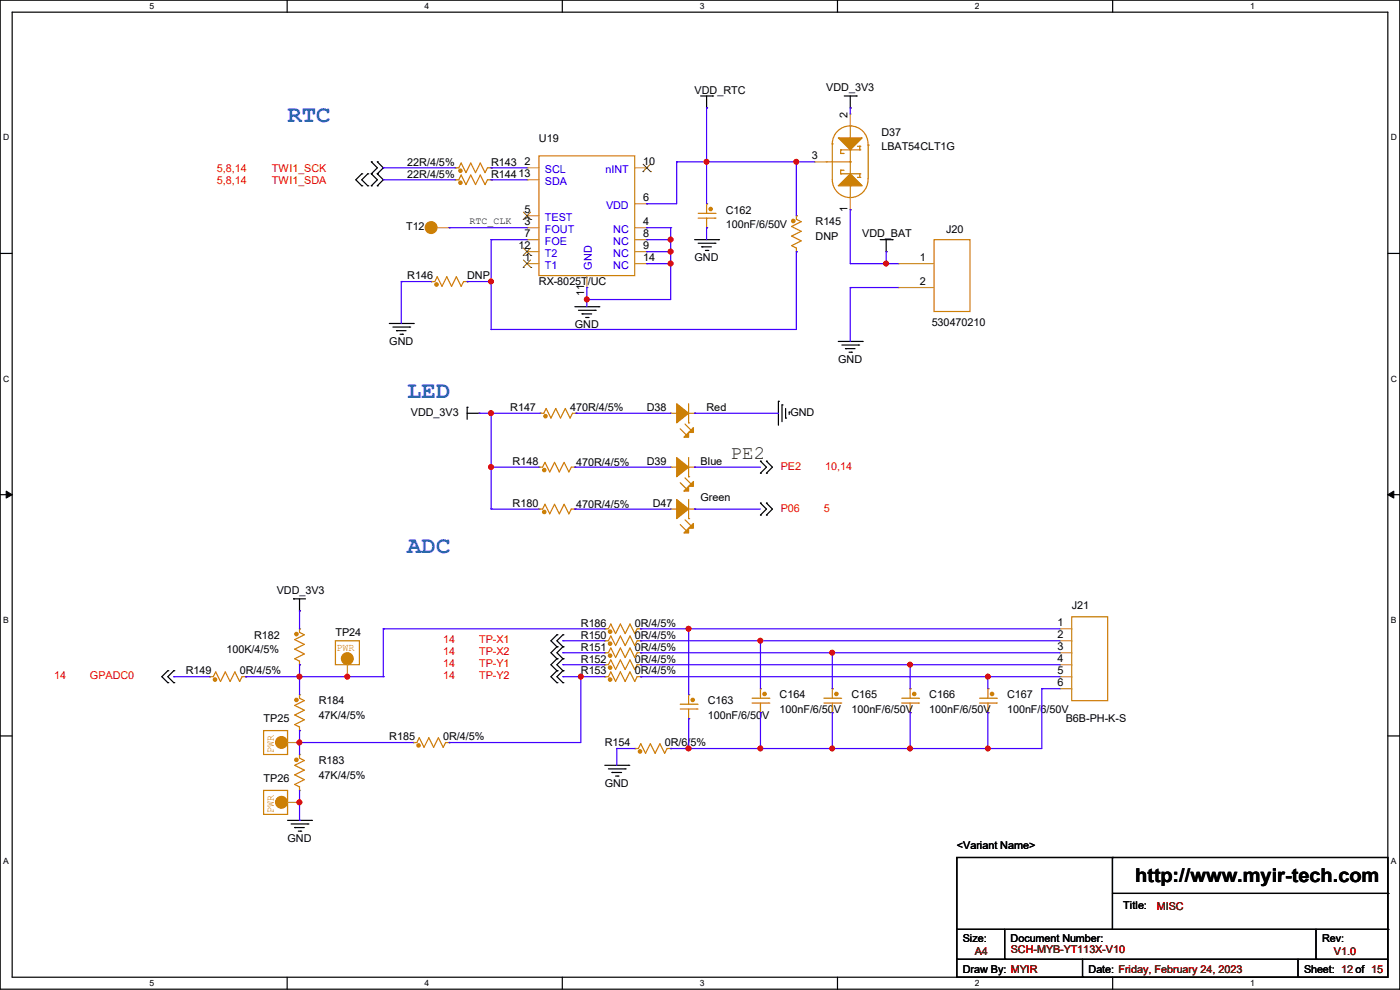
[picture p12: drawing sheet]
<svg xmlns="http://www.w3.org/2000/svg" width="297mm" height="210mm" viewBox="0 0 297 210" stroke-linecap="round" stroke-linejoin="round" font-family="sans-serif">
<path d="M0 0h297v209.8h-297zM2.6 2.6h291.8v204.7h-291.8z" fill="none" stroke="#000" stroke-width=".25"/>
<g fill="#fff">
<path d="M31.7 .3h1v2h-1z"/>
<path d="M31.7 207.6h1v1.9h-1z"/>
</g>
<path d="M60.9 0v2.6M60.9 207.3v2.5" fill="none" stroke="#000" stroke-width=".25"/>
<g fill="#fff">
<path d="M90.1 .3h1v2h-1z"/>
<path d="M90.1 207.6h1v1.9h-1z"/>
</g>
<path d="M119.3 0v2.6M119.3 207.3v2.5" fill="none" stroke="#000" stroke-width=".25"/>
<g fill="#fff">
<path d="M148.5 .3h.9v2h-.9z"/>
<path d="M148.5 207.6h.9v1.9h-.9z"/>
</g>
<path d="M177.7 0v2.6M177.7 207.3v2.5" fill="none" stroke="#000" stroke-width=".25"/>
<g fill="#fff">
<path d="M206.8 .3h1v2h-1z"/>
<path d="M206.8 207.6h1v1.9h-1z"/>
</g>
<path d="M236.1 0v2.6M236.1 207.3v2.5" fill="none" stroke="#000" stroke-width=".25"/>
<g fill="#fff">
<path d="M265.2 .3h1v2h-1z"/>
<path d="M265.2 207.6h1v1.9h-1z"/>
<path d="M.7 28.2h1.2v1.9h-1.2z"/>
<path d="M295.1 28.2h1.2v1.9h-1.2z"/>
<path d="M.7 79.3h1.2v2h-1.2z"/>
<path d="M295.1 79.3h1.2v2h-1.2z"/>
</g>
<path d="M0 53.8h2.6M294.4 53.8h2.6" fill="none" stroke="#000" stroke-width=".25"/>
<g fill="#fff">
<path d="M.7 130.5h1.2v2h-1.2z"/>
<path d="M295.1 130.5h1.1v2h-1.1z"/>
</g>
<path d="M0 104.9h2.6M294.4 104.9h2.6" fill="none" stroke="#000" stroke-width=".25"/>
<path d="M1.3 104.2l1.3 .7-1.3 .8zM294.4 104.9l1.3-.7v1.5z" fill="#000" stroke="#000" stroke-width=".21"/>
<g fill="#fff">
<path d="M.7 181.7h1.2v2h-1.2z"/>
<path d="M295.1 181.7h1.1v2h-1.1z"/>
</g>
<g fill="none" stroke="#000" stroke-width=".25">
<path d="M76.8 36.9h.1M76.8 39.4h.1M76.8 36.9l-1.3 1.2 1.3 1.3M78 39.4h.1M78 36.9h.1M78 36.9l-1.2 1.2 1.2 1.3M78.8 36.9h.1M78.8 34.3h.1M78.8 39.4h.1M78.8 34.3l1.3 1.3-1.3 1.3M78.8 36.9l1.3 1.2-1.3 1.3M80.1 34.3h.1"/>
<path d="M80.1 36.9h.1M80.1 39.4h.1M80.1 34.3l1.2 1.3-1.2 1.3M80.1 36.9l1.2 1.2-1.2 1.3M148.6 20.4h2.6M149.9 22.9h.1M149.9 20.4v2.5M151.2 20.4h.1M179.1 20.4h2.6M180.4 22.9h.1M180.4 20.4v2.5M181.7 20.4h.1"/>
<path d="M147.4 50.8h5M148.1 51.6h3.6M148.9 52.4h.1M148.9 52.4h2M149.6 53.1h.6M150.2 53.1h.1M151.7 51.6h.1M152.4 50.8h.1M186.7 50.8h2.6M188 53.4h.1M188 50.8v2.6M189.3 50.8h.1"/>
<path d="M82.6 68.6h5.1M83.4 69.4h3.5M84.1 70.1h.1M84.1 70.1h2M84.9 70.9h.5M85.4 70.9h.1M86.9 69.4h.1M87.7 68.6h.1M122 65.1h5M122.7 65.8h3.6M123.5 66.6h.1M123.5 66.6h2"/>
<path d="M124.2 67.4h.6M124.8 67.4h.1M126.3 65.8h.1M127 65.1h.1M177.8 72.4h5.1M178.6 73.2h3.6M179.4 74h.1M179.4 74h2M180.1 74.7h.5M180.6 74.7h.1M182.2 73.2h.1M182.9 72.4h.1"/>
<path d="M99.1 86.4h.1M99.1 87.7h2.5M99.1 86.4v2.5M101.6 87.7h.1M161.3 97.8h.1M161.3 97.8l1.3 1.3-1.3 1.3M162.6 97.8h.1M162.6 97.8l1.3 1.3-1.3 1.3M165.1 85.1h.1M165.1 85.1v5.1M165.9 85.9h.1M165.9 85.9v3.6"/>
<path d="M166.7 88.7h.1M166.7 86.7v2M167.4 87.4h.1M167.4 87.4v.5M161.3 100.4h.1M161.3 109.3h.1M161.3 106.7h.1M161.3 106.7l1.3 1.3-1.3 1.3M162.6 100.4h.1M162.6 109.3h.1M162.6 106.7h.1M162.6 106.7l1.3 1.3-1.3 1.3"/>
<path d="M62.3 127h.1M62.3 127h2.5M63.5 129.6h.1M63.5 127v2.6M118.2 134.7h.1M118.2 137.2h.1M118.2 139.7h.1M118.2 134.7l-1.3 1.2 1.3 1.3M118.2 137.2l-1.3 1.3 1.3 1.2M118.2 139.7l-1.3 1.3 1.3 1.3M119.4 134.7h.1M119.4 137.2h.1"/>
<path d="M119.4 139.7h.1M119.4 134.7l-1.2 1.2 1.2 1.3M119.4 137.2l-1.2 1.3 1.2 1.2M119.4 139.7l-1.2 1.3 1.2 1.3M0 156.1h2.6M35.6 144.8h.1M35.6 142.3h.1M35.6 142.3l-1.3 1.3 1.3 1.2M36.9 144.8h.1M36.9 142.3h.1M36.9 142.3l-1.3 1.3 1.3 1.2M118.2 142.3h.1"/>
<path d="M118.2 144.8h.1M118.2 142.3l-1.3 1.3 1.3 1.2M119.4 142.3h.1M119.4 144.8h.1M119.4 142.3l-1.2 1.3 1.2 1.2M294.4 156.1h2.6M61 174h5.1M61.8 174.8h3.5M62.5 175.6h.1M62.5 175.6h2.1M63.3 176.3h.5M63.8 176.3h.1"/>
<path d="M65.3 174.8h.1M66.1 174h.1M128.3 162.3h5.1M129.1 163.1h3.5M129.8 163.9h.1M129.8 163.9h2.1M130.6 164.6h.5M131.1 164.6h.1M132.6 163.1h.1M133.4 162.3h.1M203 181.9h91.4v25.4h-91.4zM203 197.1h91.4"/>
<path d="M213.1 197.1v6.4M236 181.9h.1M236 181.9v15.2M236 189.5h58.4M279.2 197.1v6.4M294.4 197.1h.1M294.4 189.5h.1M203 203.5h.1M203 203.5h91.4M213.1 203.5h.1M229.7 207.3h.1M229.7 203.5v3.8"/>
<path d="M275.4 207.3h.1M275.4 203.5v3.8M279.2 203.5h.1"/>
</g>
<g fill="none" stroke="#cc8006" stroke-width=".25">
<path d="M96.6 35.6h.1M96.6 38.1h.1M96.6 35.6h.7l.5-1 1 2 1.1-2 1 2 1-2 1 2 .5-1h.8M96.6 38.1h.7l.5-1 1 2.1 1.1-2.1 1 2.1 1-2.1 1 2.1 .5-1.1h.8M104.2 35.6h.1M104.2 38.1h.1M114.3 33.1h20.4v25.4h-20.4zM175.3 34.3h.1M175.3 34.3h5.1M176.6 30.5v7.6a3.8 3.8 0 0 0 3.9 3.8 3.8 3.8 0 0 0 3.6-4M176.6 30.5h.1M176.6 30.5v.1a3.8 3.8 0 0 1 3.9-3.9 3.8 3.8 0 0 1 3.6 4.1"/>
<path d="M178.4 36.9h.1M178.4 36.1h.1M178.4 31.8h.1M178.4 32.6h.1M178.4 36.9h4M178.4 31.8v.8M178.4 36.1v.8M178.4 36.1h.5M178.4 31.8h4M178.4 32.6h.5M178.9 36.1h.1M178.9 32.6h.1"/>
<path d="M180.4 34.3h.1M180.4 36.9h.1M180.4 26.7h.1M180.4 39.4h.1M180.4 31.8h.1M180.4 26.7v2.6M180.4 31.8v5.1M180.4 39.4v2.6M181.9 37.6h.5M181.9 31h.5M182.4 36.9h.1M182.4 37.6h.1"/>
<path d="M182.4 31h.1M182.4 31.8h.1M182.4 31v.8M182.4 36.9v.7M184.2 30.8h.1M184.2 30.8v7.1M91.5 59.7h.1M91.5 59.7h.7l.6-1 1 2 1-2 1 2 1-2 1 2 .5-1h.8M99.1 59.7h.1M148.1 46.3h3.6M148.1 45.3h3.6M149.9 43.2h.1"/>
<path d="M149.9 48.3h.1M149.9 43.2v2.1M149.9 46.3v2M151.7 46.3h.1M151.7 45.3h.1M169 53.4h.1M169 45.8h.1M169 45.8v.7l1 .5-2.1 1 2.1 1.1-2.1 1 2.1 1-2.1 1 1.1 .5v.8M198.2 50.8h7.6v15.3h-7.6zM114.3 99.1h.1M114.3 99.1h.8l.5-1 1 2 1-2 1.1 2 1-2 1 2 .5-1h.8M114.6 87.7h.1"/>
<path d="M114.6 87.7h.8l.5-1 1 2 1-2 1 2 1-2 1 2 .6-1h.7M122 99.1h.1M122.2 87.7h.1M142.3 99.1h1.3M142.3 87.7h1.3M143.6 99.1h.1M143.6 87.7h.1M144.3 91l1.3 1.2M145.3 90l1.3 1.2M145.6 92.2h.1M146.1 89.7h.1M146.1 85.6v4.1"/>
<path d="M146.1 97.1v4M146.1 99.1h1.3M146.1 87.7h1.3M146.6 91.2h.1M147.4 99.1h.1M147.4 87.7h.1M114.3 108h.1M114.3 108h.8l.5-1 1 2 1-2 1.1 2 1-2 1 2 .5-1h.8M122 108h.1M142.3 108h1.3M143.6 108h.1M144.3 102.4l1.3 1.3"/>
<path d="M144.3 111.3l1.3 1.3M145.3 101.4l1.3 1.3M145.3 110.3l1.3 1.2M145.6 103.7h.1M145.6 112.6h.1M146.1 101.1h.1M146.1 110h.1M146.1 108h1.3M146.1 106v4M146.6 102.7h.1M146.6 111.5h.1M147.4 108h.1"/>
<path d="M63.5 133.4h.1M63.5 133.4v.8l1.1 .5-2.1 1 2.1 1-2.1 1 2.1 1-2.1 1 1 .6v.7M71.2 135.9h5v5.1h-5zM128.3 133.4h.1M128.3 138.5h.1M128.3 135.9h.1M128.3 135.9h.8l.5-1 1 2 1-2 1 2 1-2 1.1 2 .5-1h.7M128.3 133.4h.8l.5-1 1 2 1-2 1 2 1-2 1.1 2 .5-1h.7M128.3 138.5h.8l.5-1 1 2 1-2 1 2 1-2 1.1 2 .5-1h.7M135.9 133.4h.1M135.9 138.5h.1M135.9 135.9h.1"/>
<path d="M227.4 130.9h7.6v17.7h-7.6zM44.5 143.6h.1M44.5 143.6h.8l.5-1.1 1 2.1 1-2.1 1 2.1 1-2.1 1 2.1 .6-1h.7M52.1 143.6h.1M55.9 155h5.1v5.1h-5.1zM63.5 155h.1M63.5 147.4h.1M63.5 141h.1M63.5 147.4v.7l1.1 .5-2.1 1 2.1 1.1-2.1 1 2.1 1-2.1 1 1 .5v.8M87.7 157.5h.1M87.7 157.5h.7l.5-1 1.1 2 1-2 1 2 1-2 1 2 .5-1h.8M95.3 157.5h.1"/>
<path d="M128.3 141h.1M128.3 143.6h.1M128.3 141h.8l.5-1 1 2 1-2 1 2 1-2 1.1 2 .5-1h.7M128.3 143.6h.8l.5-1.1 1 2.1 1-2.1 1 2.1 1-2.1 1.1 2.1 .5-1h.7M134.7 158.8h.1M134.7 158.8h.7l.5-1 1 2 1.1-2 1 2 1-2 1 2 .5-1h.8M135.9 141h.1M135.9 143.6h.1M142.3 158.8h.1M144.3 150.4h3.6M144.3 149.4h3.6M146.1 147.4h.1"/>
<path d="M146.1 152.4h.1M146.1 147.4v2M146.1 150.4v2M147.9 150.4h.1M147.9 149.4h.1M159.6 149.1h3.5M159.6 148.1h3.5M161.3 146.1h.1M161.3 151.2h.1M161.3 146.1v2M161.3 149.1v2.1M163.1 149.1h.1"/>
<path d="M163.1 148.1h.1M174.8 149.1h3.6M174.8 148.1h3.6M176.6 146.1h.1M176.6 151.2h.1M176.6 146.1v2M176.6 149.1v2.1M178.4 149.1h.1M178.4 148.1h.1M191.3 149.1h3.6M191.3 148.1h3.6M193.1 146.1h.1"/>
<path d="M193.1 151.2h.1M193.1 146.1v2M193.1 149.1v2.1M194.9 149.1h.1M194.9 148.1h.1M207.8 149.1h3.6M207.8 148.1h3.6M209.6 146.1h.1M209.6 151.2h.1M209.6 146.1v2M209.6 149.1v2.1M211.4 149.1h.1"/>
<path d="M211.4 148.1h.1M55.9 167.7h5.1v5.1h-5.1zM63.5 167.7h.1M63.5 160.1h.1M63.5 160.1v.7l1.1 .5-2.1 1 2.1 1.1-2.1 1 2.1 1-2.1 1 1 .5v.8"/>
</g>
<g fill="#cc8006" stroke="#cc8006" stroke-width=".25">
<path d="M146.1 103.2v1h-1z"/>
<path d="M147.1 102.2v1h-1z"/>
<path d="M146.1 91.7v1.1h-1z"/>
<path d="M146.1 91.7l1-1v1z"/>
<path d="M146.1 112.1v1h-1z"/>
<path d="M146.1 112.1l1-1.1v1.1z"/>
<path d="M177.8 39.4l2.6-2.5 2.5 2.5z"/>
<path d="M177.8 29.3h5.1l-2.5 2.5z"/>
<path d="M143.6 97.1l2.5 2-2.5 2z" fill-rule="evenodd"/>
<path d="M143.6 85.6l2.5 2.1-2.5 2z" fill-rule="evenodd"/>
<path d="M143.6 106l2.5 2-2.5 2z" fill-rule="evenodd"/>
<circle cx="62.9" cy="148.5" r=".36"/>
<circle cx="129.4" cy="141.6" r=".36"/>
<circle cx="59.7" cy="170.2" r="1.25"/>
<circle cx="129.4" cy="144.2" r=".36"/>
<circle cx="115.5" cy="108.6" r=".36"/>
<circle cx="135.8" cy="159.4" r=".36"/>
<circle cx="45.6" cy="144.2" r=".36"/>
<circle cx="62.9" cy="134.5" r=".36"/>
<circle cx="168.3" cy="46.9" r=".36"/>
<circle cx="129.4" cy="134" r=".36"/>
<circle cx="115.5" cy="99.7" r=".36"/>
<circle cx="73.7" cy="139.7" r="1.25"/>
<circle cx="59.7" cy="157.5" r="1.25"/>
<circle cx="150.8" cy="44.3" r=".36"/>
<circle cx="210.5" cy="147.2" r=".36"/>
<circle cx="193.9" cy="147.2" r=".36"/>
<circle cx="162.2" cy="147.2" r=".36"/>
<circle cx="92.6" cy="60.3" r=".36"/>
<circle cx="147" cy="148.5" r=".36"/>
<circle cx="97.7" cy="36.2" r=".36"/>
<circle cx="88.8" cy="158.1" r=".36"/>
<circle cx="62.9" cy="161.2" r=".36"/>
<circle cx="97.7" cy="38.8" r=".36"/>
<circle cx="91.5" cy="48.3" r="1.25"/>
<circle cx="115.7" cy="88.3" r=".36"/>
<circle cx="129.4" cy="139.1" r=".36"/>
<circle cx="129.4" cy="136.5" r=".36"/>
<circle cx="177.4" cy="147.2" r=".36"/>
</g>
<g fill="none" stroke="#a84" stroke-width=".25">
<path d="M96.6 35.6h.1M96.6 38.1h.1M104.2 35.6h.1M104.2 38.1h.1M111.8 35.6h.1M111.8 38.1h.1M111.8 35.6h2.5M111.8 38.1h2.5M134.7 35.6h2.5M137.2 35.6h.1M172.8 34.3h.1M172.8 34.3h2.5"/>
<path d="M180.4 24.2h.1M180.4 24.2v2.5M91.5 59.7h.1M92.8 48.3h2.5M95.3 48.3h.1M99.1 59.7h.1M111.8 45.8h.1M111.8 48.3h.1M111.8 50.8h.1M111.8 53.4h.1M111.8 55.9h.1M111.8 55.9h2.5"/>
<path d="M111.8 48.3h2.5M111.8 45.8h2.5M111.8 50.8h2.5M111.8 53.4h2.5M124.5 58.5v2.5M134.7 55.9h2.5M134.7 48.3h2.5M134.7 50.8h2.5M134.7 53.4h2.5M134.7 43.2h2.5M137.2 48.3h.1M137.2 50.8h.1"/>
<path d="M137.2 53.4h.1M137.2 55.9h.1M137.2 43.2h.1M149.9 43.2h.1M149.9 48.3h.1M169 45.8h.1M169 53.4h.1M180.4 44.5h.1M180.4 42v2.5M190.5 55.9h.1M190.5 55.9h7.7M124.5 61h.1"/>
<path d="M190.5 61h.1M190.5 61h7.7M114.3 99.1h.1M114.6 87.7h.1M122 99.1h.1M122.2 87.7h.1M142.3 99.1h.1M142.3 87.7h.1M147.4 99.1h.1M147.4 87.7h.1M114.3 108h.1M122 108h.1"/>
<path d="M142.3 108h.1M147.4 108h.1M63.5 133.4h.1M128.3 133.4h.1M128.3 138.5h.1M128.3 135.9h.1M135.9 133.4h.1M135.9 138.5h.1M135.9 135.9h.1M224.8 133.4h.1M224.8 135.9h.1M224.8 138.5h.1"/>
<path d="M224.8 133.4h2.6M224.8 135.9h2.6M224.8 138.5h2.6M44.5 143.6h.1M52.1 143.6h.1M61 157.5h2.5M63.5 147.4h.1M63.5 155h.1M63.5 141h.1M63.5 157.5h.1M73.7 143.6h.1M73.7 141v2.6"/>
<path d="M87.7 157.5h.1M95.3 157.5h.1M128.3 141h.1M128.3 143.6h.1M134.7 158.8h.1M135.9 141h.1M135.9 143.6h.1M142.3 158.8h.1M146.1 147.4h.1M146.1 152.4h.1M161.3 146.1h.1M161.3 151.2h.1"/>
<path d="M176.6 146.1h.1M176.6 151.2h.1M193.1 146.1h.1M193.1 151.2h.1M209.6 146.1h.1M209.6 151.2h.1M224.8 141h.1M224.8 143.6h.1M224.8 146.1h.1M224.8 141h2.6M224.8 143.6h2.6M224.8 146.1h2.6"/>
<path d="M61 170.2h2.5M63.5 170.2h.1M63.5 160.1h.1M63.5 167.7h.1"/>
</g>
<g fill="none" stroke="#804000" stroke-width=".21">
<path d="M136.4 36.4h.1M136.4 34.8l1.6 1.6M138 34.8l-1.6 1.6M138 36.4h.1M111 46.6h.1M111 54.2h.1M111 56.7h.1M111 45l1.6 1.6M111 52.6l1.6 1.6M111 55.2l1.6 1.5M112.6 45l-1.6 1.6M112.6 52.6l-1.6 1.6"/>
<path d="M112.6 55.2l-1.6 1.5M112.6 46.6h.1M112.6 54.2h.1M112.6 56.7h.1"/>
</g>
<g fill="none" stroke="#4200ff" stroke-width=".25">
<path d="M81.3 35.6h.1M81.3 38.1h.1M81.3 35.6h15.3M81.3 38.1h15.3M104.2 35.6h.1M104.2 38.1h.1M104.2 35.6h7.6M104.2 38.1h7.6M143.6 34.3h.1M143.6 34.3v8.9h-6.4M143.6 34.3h29.2M149.9 22.9h.1"/>
<path d="M149.9 34.3h.1M149.9 22.9v20.3M169 34.3h.1M169 34.3v11.5M180.4 22.9h.1M180.4 22.9v1.3M85.1 59.7h.1M85.1 59.7h6.4M85.1 59.7v8.9M95.3 48.3h.1M95.3 48.3h16.5M99.1 59.7h.1"/>
<path d="M99.1 59.7h5.1M104.2 50.8h.1M104.2 59.7h.1M104.2 50.8v19.1M104.2 50.8h7.6M137.2 43.2h.1M137.2 48.3h.1M137.2 50.8h.1M137.2 53.4h.1M137.2 55.9h.1M137.2 48.3h5.1M137.2 50.8h5.1"/>
<path d="M137.2 53.4h5.1M137.2 55.9h5.1M142.3 48.3h.1M142.3 50.8h.1M142.3 53.4h.1M142.3 55.9h.1M142.3 48.3v15.2h-17.8M149.9 48.3h.1M149.9 48.3v2.5M169 53.4h.1M169 53.4v16.5h-64.8M180.4 44.5h.1"/>
<path d="M180.4 55.9h.1M180.4 44.5v11.4M180.4 55.9h10.1M188 53.4h.1M188 55.9h.1M188 53.4v2.5M104.2 69.9h.1M124.5 61h.1M124.5 63.5h.1M124.5 61v4.1M180.4 61h.1M180.4 61v11.4"/>
<path d="M180.4 61h10.1M101.6 87.7h.1M101.6 87.7h13M104.2 99.1h.1M104.2 87.7h.1M104.2 99.1h10.1M104.2 87.7v20.3M122 99.1h.1M122 99.1h20.3M122.2 87.7h.1M122.2 87.7h20.1M147.4 87.7h.1"/>
<path d="M147.4 99.1h.1M147.4 87.7h17.7M147.4 99.1h13.9M104.2 108h.1M104.2 108h10.1M122 108h.1M122 108h20.3M147.4 108h.1M147.4 108h13.9M63.5 129.6h.1M63.5 129.6v3.8M81.3 133.4h.1"/>
<path d="M81.3 133.4h47M81.3 133.4v10.2M119.4 138.5h.1M119.4 135.9h.1M119.4 138.5h8.9M119.4 135.9h8.9M135.9 135.9h.1M135.9 138.5h.1M135.9 133.4h.1M135.9 138.5h88.9M135.9 135.9h88.9M135.9 133.4h88.9"/>
<path d="M146.1 133.4h.1M146.1 133.4v14M161.3 135.9h.1M161.3 135.9v10.2M176.6 138.5h.1M176.6 138.5v7.6M36.9 143.6h.1M36.9 143.6h7.6M52.1 143.6h.1M52.1 143.6h29.2M63.5 141h.1M63.5 155h.1"/>
<path d="M63.5 157.5h.1M63.5 143.6h.1M63.5 141v6.4M63.5 155v5.1M63.5 157.5h24.2M73.7 143.6h.1M81.3 143.6h.1M95.3 157.5h.1M119.4 141h.1M119.4 143.6h.1M119.4 141h8.9M119.4 143.6h8.9"/>
<path d="M123.2 143.6h.1M123.2 143.6v13.9h-27.9M130.9 158.8h.1M130.9 158.8h3.8M130.9 158.8v3.5M135.9 141h.1M135.9 143.6h.1M135.9 141h88.9M135.9 143.6h88.9M142.3 158.8h.1M146.1 158.8h.1M146.1 152.4h.1"/>
<path d="M146.1 152.4v6.4M161.3 158.8h.1M161.3 151.2h.1M161.3 151.2v7.6M176.6 158.8h.1M176.6 151.2h.1M176.6 151.2v7.6M193.1 141h.1M193.1 158.8h.1M193.1 151.2h.1M193.1 141v5.1M193.1 151.2v7.6"/>
<path d="M209.6 143.6h.1M209.6 158.8h.1M209.6 151.2h.1M209.6 143.6v2.5M209.6 151.2v7.6M221 146.1h.1M221 146.1v12.7h-78.7M221 146.1h3.8M63.5 170.2h.1M63.5 174h.1M63.5 167.7v6.3"/>
</g>
<g fill="#f00" stroke="#f00" stroke-width=".25">
<circle cx="161.3" cy="135.9" r=".49"/>
<circle cx="176.6" cy="138.5" r=".49"/>
<circle cx="193.1" cy="141" r=".49"/>
<circle cx="209.6" cy="143.5" r=".49"/>
<circle cx="146.1" cy="133.4" r=".49"/>
<circle cx="161.3" cy="158.8" r=".49"/>
<circle cx="146.1" cy="158.8" r=".49"/>
<circle cx="193.1" cy="158.8" r=".49"/>
<circle cx="176.6" cy="158.8" r=".49"/>
<circle cx="209.6" cy="158.8" r=".49"/>
<circle cx="104.2" cy="87.7" r=".49"/>
<circle cx="168.9" cy="34.3" r=".49"/>
<circle cx="149.9" cy="34.3" r=".49"/>
<circle cx="104.2" cy="59.7" r=".49"/>
<circle cx="142.3" cy="50.8" r=".49"/>
<circle cx="142.3" cy="55.9" r=".49"/>
<circle cx="142.3" cy="53.4" r=".49"/>
<circle cx="188" cy="55.9" r=".49"/>
<circle cx="124.5" cy="63.5" r=".49"/>
<circle cx="104.2" cy="99.1" r=".49"/>
<circle cx="63.5" cy="170.2" r=".49"/>
<circle cx="123.2" cy="143.5" r=".49"/>
<circle cx="63.5" cy="157.5" r=".49"/>
<circle cx="63.5" cy="143.5" r=".49"/>
<circle cx="73.7" cy="143.5" r=".49"/>
</g>
<g font-size="5.1" fill="#0080ff">
<text x="61" y="25.9">RTC</text>
<text x="86.4" y="84.3">LED</text>
<text x="86.4" y="117.3">ADC</text>
</g>
<text font-size="4.1" fill="#008000" x="155" y="97.3">PE2</text>
<text font-size="4.1" x="240.8" y="187.2">http://www.myir-tech.com</text>
<g font-size="2.3">
<text x="147.4" y="19.9">VDD_RTC</text>
<text x="175.3" y="19.4">VDD_3V3</text>
<text x="179.8" y="24.9" transform="rotate(-90 179.8 24.9)">2</text>
<text x="187" y="28.8">D37</text>
<text x="86.4" y="35.1">22R/4/5%</text>
<text x="104.2" y="35.1">R143</text>
<text x="111.3" y="35.1">2</text>
<text x="114.3" y="30.1">U19</text>
<text x="136.4" y="35.1">10</text>
<text x="172.3" y="33.8">3</text>
<text x="187" y="31.8">LBAT54CLT1G</text>
<text x="86.4" y="37.7">22R/4/5%</text>
<text x="104.2" y="37.7">R14413</text>
<text x="111.3" y="45.2">5</text>
<text x="111.3" y="47.8">3</text>
<text x="136.4" y="47.8">4</text>
<text x="136.4" y="42.7">6</text>
<text x="154" y="45.3">C162</text>
<text x="173" y="47.8">R145</text>
<text x="179.8" y="45" transform="rotate(-90 179.8 45)">1</text>
<text x="86.1" y="48.9">T12</text>
<text x="110" y="52.8">12</text>
<text x="111.3" y="50.3">7</text>
<text x="136.4" y="50.3">8</text>
<text x="136.4" y="52.8">9</text>
<text x="154" y="48.3">100nF/6/50V</text>
<text x="173" y="50.9">DNP</text>
<text x="182.9" y="50.4">VDD_BAT</text>
<text x="200.7" y="49.4">J20</text>
<text x="86.4" y="59.3">R146</text>
<text x="99.1" y="59.3">DNP</text>
<text x="111.3" y="55.4">1</text>
<text x="136.4" y="55.4">14</text>
<text x="147.4" y="55.5">GND</text>
<text x="195.1" y="55.4">1</text>
<text x="114.3" y="60.5">RX-8025T/UC</text>
<text x="124" y="62.8" transform="rotate(-90 124 62.8)">11</text>
<text x="195.1" y="60.5">2</text>
<text x="122" y="69.7">GND</text>
<text x="197.7" y="69.2">530470210</text>
<text x="82.6" y="73.2">GND</text>
<text x="177.8" y="77">GND</text>
<text x="87.2" y="88.2">VDD_3V3</text>
<text x="108.2" y="87.2">R147</text>
<text x="121" y="87.2">470R/4/5%</text>
<text x="137.2" y="87.2">D38</text>
<text x="149.9" y="87.2">Red</text>
<text x="167.7" y="88.2">GND</text>
<text x="108.8" y="98.6">R148</text>
<text x="122.2" y="98.9">470R/4/5%</text>
<text x="137.2" y="98.6">D39</text>
<text x="148.6" y="98.6">Blue</text>
<text x="108.8" y="107.5">R180</text>
<text x="122.2" y="107.8">470R/4/5%</text>
<text x="138.5" y="107.5">D47</text>
<text x="148.6" y="106.3">Green</text>
<text x="58.7" y="126.1">VDD_3V3</text>
<text x="227.4" y="129.1">J21</text>
<text x="53.9" y="135.5">R182</text>
<text x="71.2" y="135">TP24</text>
<text x="123.2" y="132.9">R186</text>
<text x="123.2" y="135.5">R150</text>
<text x="134.7" y="132.9">0R/4/5%</text>
<text x="134.7" y="135.5">0R/4/5%</text>
<text x="224.3" y="132.8">1</text>
<text x="224.3" y="135.4">2</text>
<text x="224.3" y="137.9">3</text>
<text x="39.4" y="143.1">R149</text>
<text x="48" y="138.5">100K/4/5%</text>
<text x="50.9" y="143.1">0R/4/5%</text>
<text x="123.2" y="140.5">R152</text>
<text x="123.2" y="143.1">R153</text>
<text x="123.2" y="138">R151</text>
<text x="134.7" y="140.5">0R/4/5%</text>
<text x="134.7" y="143.1">0R/4/5%</text>
<text x="134.7" y="138">0R/4/5%</text>
<text x="224.3" y="140.5">4</text>
<text x="224.3" y="143">5</text>
<text x="67.6" y="149.4">R184</text>
<text x="150.2" y="149.4">C163</text>
<text x="165.4" y="148.2">C164</text>
<text x="180.6" y="148.2">C165</text>
<text x="197.1" y="148.2">C166</text>
<text x="213.7" y="148.2">C167</text>
<text x="224.3" y="145.5">6</text>
<text x="55.9" y="153.2">TP25</text>
<text x="67.6" y="152.5">47K/4/5%</text>
<text x="150.2" y="152.5">100nF/6/50V</text>
<text x="165.4" y="151.2">100nF/6/50V</text>
<text x="180.6" y="151.2">100nF/6/50V</text>
<text x="197.1" y="151.2">100nF/6/50V</text>
<text x="213.7" y="151.2">100nF/6/50V</text>
<text x="226.1" y="153.2">B6B-PH-K-S</text>
<text x="82.6" y="157.1">R185</text>
<text x="94" y="157.1">0R/4/5%</text>
<text x="128.3" y="158.3">R154</text>
<text x="141" y="158.3">0R/6/5%</text>
<text x="55.9" y="165.9">TP26</text>
<text x="67.6" y="162.1">R183</text>
<text x="67.6" y="165.2">47K/4/5%</text>
<text x="128.3" y="167">GND</text>
<text x="61" y="178.6">GND</text>
<text x="203" y="180.2">&lt;Variant Name&gt;</text>
<text x="238.3" y="192.9">Title:</text>
<text x="204.3" y="199.7">Size:</text>
<text x="214.4" y="199.7">Document Number:</text>
<text x="280.5" y="199.7">Rev:</text>
<text x="204.3" y="206.3">Draw By: MYIR</text>
<text x="230.9" y="206.3">Date: Friday, February 24, 2023</text>
<text x="276.6" y="206.3">Sheet: 12 of 15</text>
</g>
<g font-size="2.3" fill="#f00">
<text x="46" y="36.4">5,8,14</text>
<text x="46" y="38.9">5,8,14</text>
<text x="57.7" y="36.4">TWI1_SCK</text>
<text x="57.7" y="38.9">TWI1_SDA</text>
<text x="165.7" y="99.7">PE2</text>
<text x="175" y="99.7">10,14</text>
<text x="165.7" y="108.5">P06</text>
<text x="174.8" y="108.5">5</text>
<text x="94" y="136.5">14</text>
<text x="101.6" y="136.5">TP-X1</text>
<text x="94" y="139">14</text>
<text x="94" y="141.6">14</text>
<text x="101.6" y="139">TP-X2</text>
<text x="101.6" y="141.6">TP-Y1</text>
<text x="11.5" y="144.1">14</text>
<text x="19.1" y="144.1">GPADC0</text>
<text x="94" y="144.1">14</text>
<text x="101.6" y="144.1">TP-Y2</text>
</g>
<g font-size="2.3" fill="#00c">
<text x="115.6" y="36.7">SCL</text>
<text x="115.6" y="39.2">SDA</text>
<text x="128.5" y="36.7">nINT</text>
<text x="115.6" y="46.8">TEST</text>
<text x="128.6" y="44.3">VDD</text>
<text x="115.6" y="49.4">FOUT</text>
<text x="115.6" y="51.9">FOE</text>
<text x="130.1" y="49.4">NC</text>
<text x="130.1" y="51.9">NC</text>
<text x="115.6" y="54.4">T2</text>
<text x="115.6" y="57">T1</text>
<text x="125.6" y="57.2" transform="rotate(-90 125.6 57.2)">GND</text>
<text x="130.1" y="54.4">NC</text>
<text x="130.1" y="57">NC</text>
</g>
<g font-size="2.3" fill="#cc8006">
<text x="71.4" y="138">PWR</text>
<text x="58.1" y="159.8" transform="rotate(-90 58.1 159.8)">PWR</text>
<text x="58.1" y="172.5" transform="rotate(-90 58.1 172.5)">PWR</text>
</g>
<g font-size="2.3" fill="#800000">
<text x="245.4" y="193.1">MISC</text>
<text x="206.8" y="202.5">A4</text>
<text x="214.4" y="202.3">SCH-MYB-YT113X-V10</text>
<text x="283" y="202.5">V1.0</text>
</g>
<text font-size="2" x="99.6" y="47.6">RTC_CLK</text>
<g font-size="1.8">
<text x="31.7" y="1.9">5</text>
<text x="90.1" y="1.9">4</text>
<text x="148.5" y="1.9">3</text>
<text x="206.8" y="1.9">2</text>
<text x="265.2" y="1.9">1</text>
<text x=".7" y="29.8">D</text>
<text x="295.1" y="29.8">D</text>
<text x=".7" y="80.9">C</text>
<text x="295.1" y="80.9">C</text>
<text x=".7" y="132.1">B</text>
<text x="295.1" y="132.1">B</text>
<text x=".7" y="183.3">A</text>
<text x="295.1" y="183.3">A</text>
<text x="31.7" y="209.2">5</text>
<text x="90.1" y="209.2">4</text>
<text x="148.5" y="209.2">3</text>
<text x="206.8" y="209.2">2</text>
<text x="265.2" y="209.2">1</text>
</g>
</svg>
